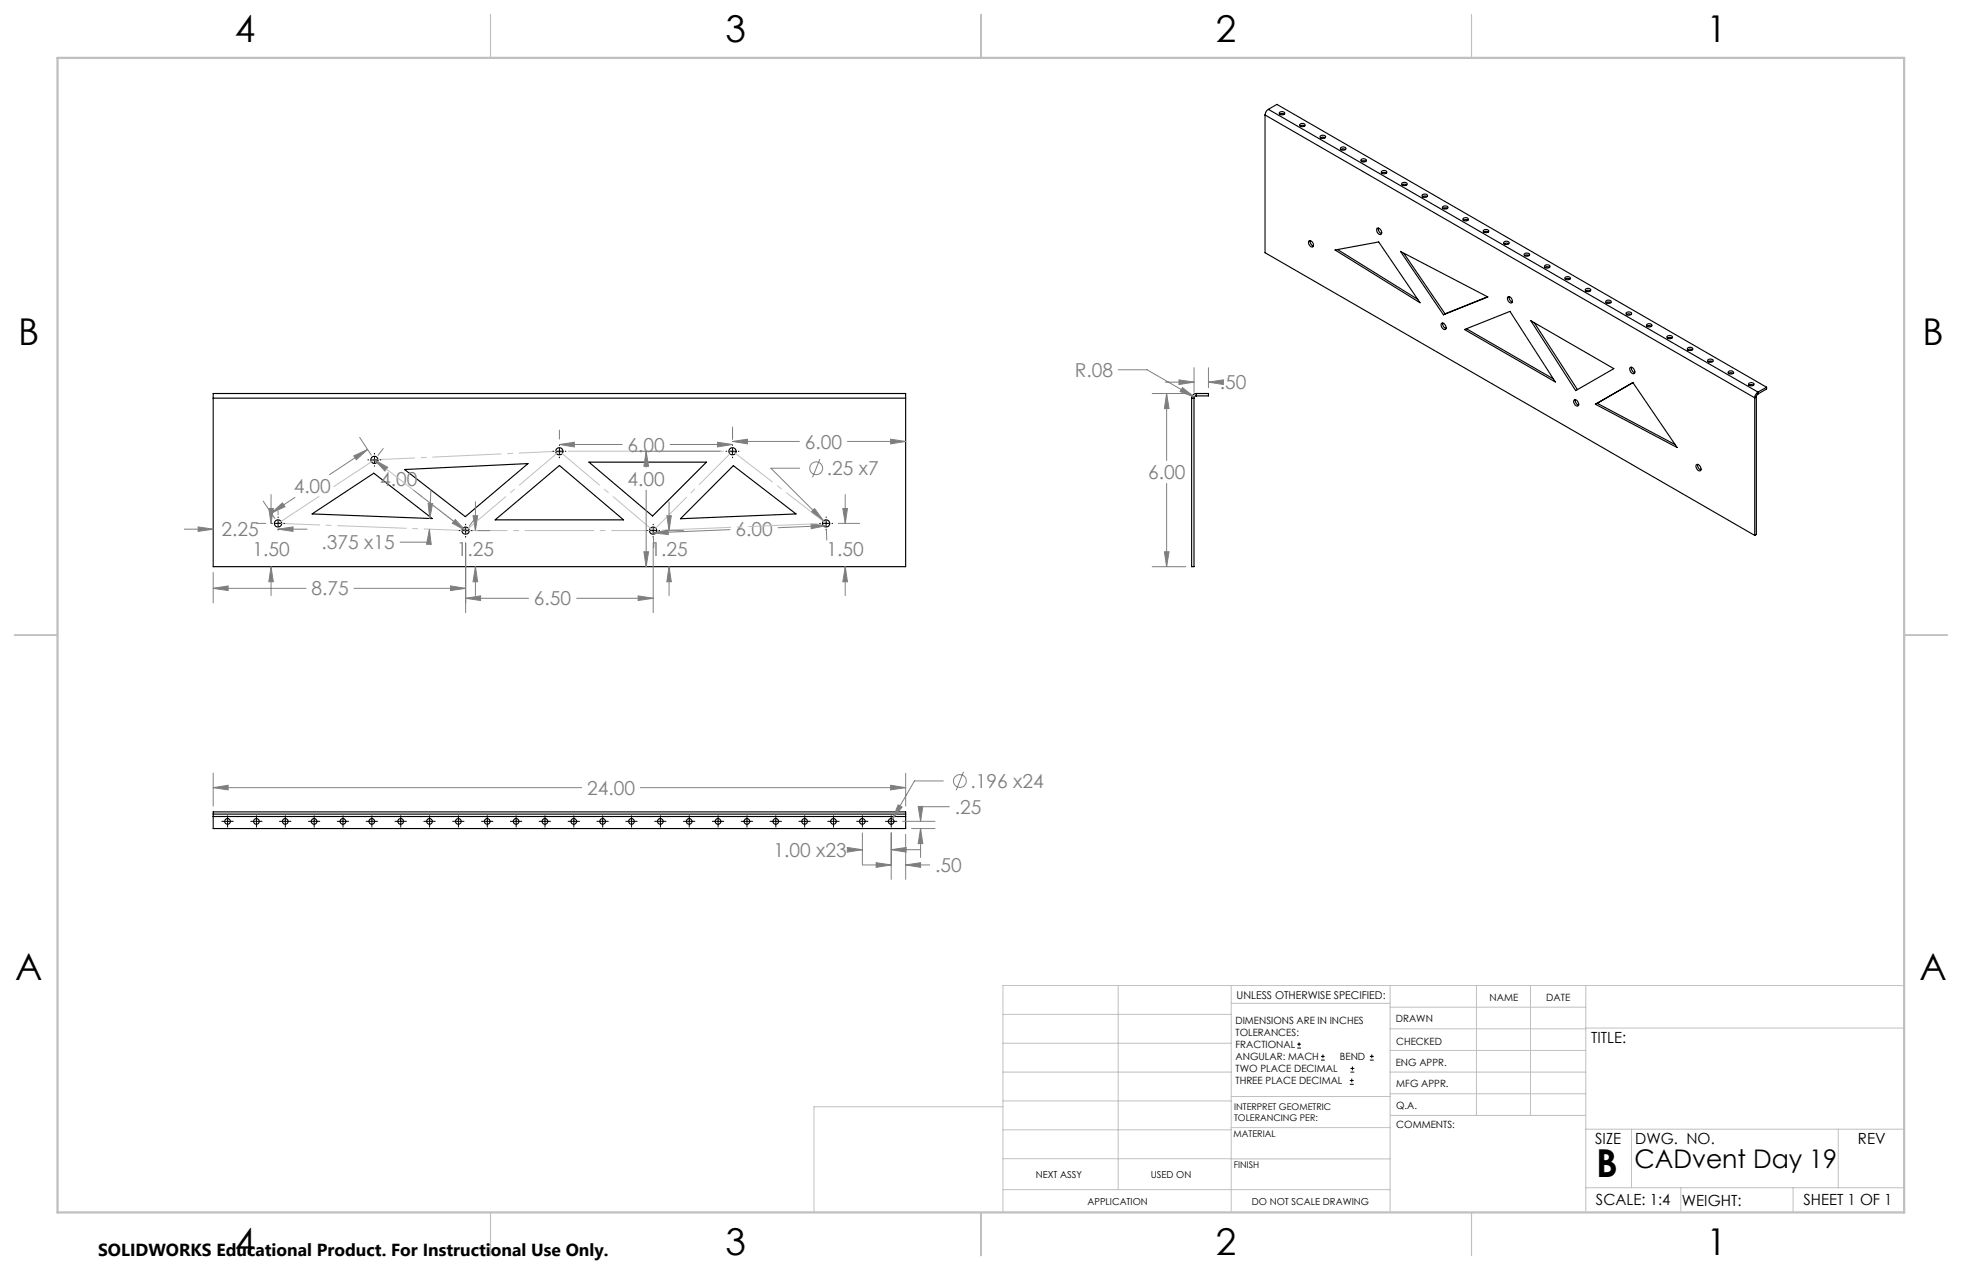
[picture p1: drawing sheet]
<svg xmlns="http://www.w3.org/2000/svg" width="432mm" height="279mm" viewBox="0 0 432 279" stroke-linecap="round" stroke-linejoin="round" font-family="sans-serif">
<g fill="none" stroke="#000" stroke-width=".25">
<path d="M278.4 25.3l107.8 62.2M278.4 25.3v30.3l107.8 62.2M279.2 24.1a1.52 1.52 0 0 0-.8 1.2M279.2 24.1l107.7 62.2M279.2 24.1l1.8-1.1 107.8 62.2M281.6 24.8a.63 .63 0 0 1 .6-.3 .63 .63 0 0 1 .5 .5 .61 .61 0 0 1-.7 .3 .61 .61 0 0 1-.4-.5zM281.6 25.1l.6-.1 .4 .1M286.1 27.4a.61 .61 0 0 1 .6-.3 .61 .61 0 0 1 .5 .6 .63 .63 0 0 1-.7 .2 .63 .63 0 0 1-.4-.5zM286.1 27.7l.5-.1 .5 .1M290.5 30a.66 .66 0 0 1 .7-.3 .66 .66 0 0 1 .5 .5 .64 .64 0 0 1-.7 .3 .64 .64 0 0 1-.5-.5zM290.6 30.3l.5-.1 .5 .1M295 32.6a.64 .64 0 0 1 .7-.3 .64 .64 0 0 1 .5 .5 .66 .66 0 0 1-.7 .3 .66 .66 0 0 1-.5-.5z"/>
<path d="M295.1 32.9l.5-.2 .5 .2M299.5 35.1a.63 .63 0 0 1 .7-.2 .63 .63 0 0 1 .5 .5 .61 .61 0 0 1-.7 .3 .61 .61 0 0 1-.5-.6zM299.6 35.5l.5-.2 .5 .2M304 37.7a.64 .64 0 0 1 .7-.2 .64 .64 0 0 1 .5 .5 .65 .65 0 0 1-.7 .3 .65 .65 0 0 1-.5-.6zM304.1 38.1l.5-.2 .5 .2M288.1 53a.83 .83 0 0 1 .8 .4 .83 .83 0 0 1-.1 1 .98 .98 0 0 1-.7-1.4zM288.4 52.9v.4l.2 .5 .5 .4M293.8 55l9.6-1.8 9.1 13.4zM294.4 54.9l17.6 11M303.1 50.2a.85 .85 0 0 1 .8 .4 .85 .85 0 0 1-.1 1 1 1 0 0 1-.7-1.4zM303.4 50.2l.1 .6 .6 .6M308.2 55.3l19.2 10-9.7 4z"/>
<path d="M308.5 40.3a.66 .66 0 0 1 .7-.2 .66 .66 0 0 1 .5 .5 .64 .64 0 0 1-.7 .3 .64 .64 0 0 1-.5-.6zM308.6 40.7l.3-.2 .7 .2M309 55.7l9 13.3M313 42.9a.64 .64 0 0 1 .7-.2 .64 .64 0 0 1 .4 .5 .65 .65 0 0 1-.6 .2 .65 .65 0 0 1-.5-.5zM313.1 43.3l.5-.2 .5 .2M317.5 45.5a.63 .63 0 0 1 .7-.2 .63 .63 0 0 1 .4 .5 .63 .63 0 0 1-.6 .2 .63 .63 0 0 1-.5-.5zM317.6 45.9l.2-.2 .8 .2M322 48.1a.65 .65 0 0 1 .6-.2 .65 .65 0 0 1 .5 .5 .65 .65 0 0 1-.6 .2 .65 .65 0 0 1-.5-.5zM322.1 48.4l.4-.1 .6 .1M326.5 50.7a.66 .66 0 0 1 .6-.2 .66 .66 0 0 1 .5 .5 .66 .66 0 0 1-.6 .2 .66 .66 0 0 1-.5-.5zM326.5 51l.3-.1 .8 .1M331 53.6l.5-.1 .5 .1"/>
<path d="M331.1 53.2l.4-.1 .6 .2a.57 .57 0 0 1-.6 .5 .57 .57 0 0 1-.5-.5zM335.5 55.9a.63 .63 0 0 1 .6-.3 .63 .63 0 0 1 .5 .6 .63 .63 0 0 1-.7 .2 .63 .63 0 0 1-.4-.5zM335.5 56.2l.3-.1 .8 .1M339.9 58.5a.65 .65 0 0 1 .7-.3 .65 .65 0 0 1 .5 .5 .65 .65 0 0 1-.7 .3 .65 .65 0 0 1-.5-.5zM340 58.8l.5-.1 .5 .1M317.3 71.1a.91 .91 0 0 1 .8 1.4 .91 .91 0 0 1-.8-1.4zM317.5 71.1l.1 .7 .6 .5M318 69l-.3 .3M322.3 72.5l10-4 10 15.5zM322.7 72.3l19.2 11.1M327.4 65.3l-9.4 3.7M331.9 65.3a.81 .81 0 0 1 .8 .4 .81 .81 0 0 1-.1 1 .99 .99 0 0 1-.7-1.4z"/>
<path d="M332.1 65.2v.5l.3 .4 .4 .4M336.9 70.6l18.3 10.5-8.4 4.8zM337.7 71l9.5 14.7M344.4 61.1a.66 .66 0 0 1 .7-.3 .66 .66 0 0 1 .5 .5 .66 .66 0 0 1-.7 .3 .66 .66 0 0 1-.5-.5zM344.5 61.4l.5-.2 .5 .2M348.9 63.7a.62 .62 0 0 1 .7-.3 .62 .62 0 0 1 .5 .5 .62 .62 0 0 1-.7 .3 .62 .62 0 0 1-.5-.5zM349 64l.5-.1 .5 .1M353.4 66.3a.64 .64 0 0 1 .7-.3 .64 .64 0 0 1 .5 .5 .66 .66 0 0 1-.7 .3 .66 .66 0 0 1-.5-.5zM353.5 66.6l.5-.2 .5 .2M357.9 68.8a.66 .66 0 0 1 .7-.2 .66 .66 0 0 1 .5 .5 .64 .64 0 0 1-.7 .3 .64 .64 0 0 1-.5-.6zM358 69.2l.5-.2 .5 .2M362.4 71.8l.6-.2 .5 .2"/>
<path d="M362.5 71.3l.7-.1 .3 .2a.57 .57 0 0 1-.5 .5 .57 .57 0 0 1-.6-.5zM366.9 74a.63 .63 0 0 1 .6-.2 .63 .63 0 0 1 .5 .5 .61 .61 0 0 1-.6 .3 .61 .61 0 0 1-.5-.6zM367 74.4l.5-.2 .5 .2M371.4 76.6a.64 .64 0 0 1 .6-.2 .64 .64 0 0 1 .5 .5 .66 .66 0 0 1-.6 .2 .66 .66 0 0 1-.5-.5zM371.4 77l.5-.2 .6 .2M375.8 79.2a.66 .66 0 0 1 .7-.2 .66 .66 0 0 1 .5 .5 .64 .64 0 0 1-.7 .2 .64 .64 0 0 1-.5-.5zM375.9 79.6l.5-.2 .5 .2M46.9 87.6v-1h152.4v1M46.9 87.6v37.1h152.4v-37.1M46.9 87.6h152.4M262.3 87.6v37.1h.5v-37.1M262.3 87.6h.5"/>
<path d="M263.3 86.6a1.09 1.09 0 0 0-1 1M263.3 87.1l-.3 .1-.2 .4M263.3 86.6h2.7v.5h-2.7M263.3 86.6v.5M346.5 88a.83 .83 0 0 1 .8 .4 .83 .83 0 0 1-.1 1 .99 .99 0 0 1-.7-1.4zM346.7 87.9l.1 .7 .6 .5M351.5 88.7l-.4 .2M351.5 88.7l17.2 9.1M358.8 80.8a.86 .86 0 0 1 .8 .5 .86 .86 0 0 1-.1 .9 1.01 1.01 0 0 1-.7-1.4zM359.1 80.8l.1 .7 .6 .5M359.4 84.2l9.7 14.3-18-9.6M359.4 84.2l-8.3 4.7"/>
<path d="M359.4 84.2l-7.9 4.5M380.4 82.2l.5-.2 .5 .2M380.5 81.7l.7-.1 .3 .2a.57 .57 0 0 1-.6 .5 .57 .57 0 0 1-.5-.5zM384.8 84.4a.66 .66 0 0 1 .7-.2 .66 .66 0 0 1 .5 .5 .63 .63 0 0 1-.7 .2 .63 .63 0 0 1-.5-.5zM384.9 84.7l.5-.1 .5 .1M386.2 87.5v30.3M386.5 87.3l-.3 .2M386.5 87.3v30.3l-.3 .2M386.9 86.3l-.6 .7-.1 .5M386.9 86.7l-.4 .6M386.9 86.3v.4M388.8 85.2l-1.9 1.1"/>
<path d="M388.8 85.2v.4l-1.9 1.1M68.7 113.1l13.6-9 12.8 10zM89 103.3l27.2-1.3-13.8 11.7zM109 114.4l14.1-12 14.1 12zM129.6 101.7h25.9l-11.9 11.8zM161.4 102.4l13.8 10.7-25.4 1zM373.4 102.2a.85 .85 0 0 1 .8 .5 .85 .85 0 0 1-.1 .9 1.01 1.01 0 0 1-.7-1.4zM373.6 102.2v.4l.3 .5 .4 .3M46.9 179.1v.5M46.9 179.1v-.5h152.4v.5M46.9 179.6v2.7h152.4v-2.7M46.9 179.1h152.4"/>
<path d="M46.9 179.6h152.4M199.3 179.1v.5"/>
<circle cx="123.1" cy="99.3" r=".8"/>
<circle cx="161.2" cy="99.3" r=".8"/>
<circle cx="61.2" cy="115.2" r=".8"/>
<circle cx="82.4" cy="101.2" r=".8"/>
<circle cx="102.5" cy="116.8" r=".8"/>
<circle cx="143.7" cy="116.8" r=".8"/>
<circle cx="181.8" cy="115.2" r=".8"/>
<circle cx="50.1" cy="180.7" r=".62"/>
<circle cx="56.4" cy="180.7" r=".62"/>
<circle cx="62.8" cy="180.7" r=".62"/>
<circle cx="69.1" cy="180.7" r=".62"/>
<circle cx="75.5" cy="180.7" r=".62"/>
<circle cx="81.8" cy="180.7" r=".62"/>
<circle cx="88.2" cy="180.7" r=".62"/>
<circle cx="94.5" cy="180.7" r=".62"/>
<circle cx="100.9" cy="180.7" r=".62"/>
<circle cx="107.2" cy="180.7" r=".62"/>
<circle cx="113.6" cy="180.7" r=".62"/>
<circle cx="119.9" cy="180.7" r=".62"/>
<circle cx="126.3" cy="180.7" r=".62"/>
<circle cx="132.6" cy="180.7" r=".62"/>
<circle cx="139" cy="180.7" r=".62"/>
<circle cx="145.3" cy="180.7" r=".62"/>
<circle cx="151.7" cy="180.7" r=".62"/>
<circle cx="158" cy="180.7" r=".62"/>
<circle cx="164.4" cy="180.7" r=".62"/>
<circle cx="170.7" cy="180.7" r=".62"/>
<circle cx="177.1" cy="180.7" r=".62"/>
<circle cx="183.4" cy="180.7" r=".62"/>
<circle cx="189.8" cy="180.7" r=".62"/>
<circle cx="196.1" cy="180.7" r=".62"/>
</g>
<g fill="none" stroke="#808080" stroke-width=".22">
<path d="M79.2 96.2l2.5 3.9M80.9 98.9l-8.4 5.5M84.3 98.7l-1.1 1.5M123.1 97.8l3.3-.5v1zM123.1 94.6v2M123.1 97.8h13.8M139 99.3h19.5M142.2 99.3l.5 3.3h-1zM142.2 99.3v3.5M147.5 97.8h13.7M157.9 97.3l3.3 .5-3.3 .5zM161.2 97.1l3.3-.5v1z"/>
<path d="M161.2 93.9v2.7M161.2 97.1h14.7M186.5 97.1h12.8M196 96.6l3.3 .5-3.3 .5zM246.1 81.4h6.3l10.4 5.9M253.6 86.6h8.4M256.4 84.1h6.4M256.8 86.6l.5 3.3h-1zM256.8 86.6v14.7M259.5 83.6l3.3 .5-3.3 .5zM260.2 85.3l2.6 2-3.1-1.2zM262.8 80.9v5.4"/>
<path d="M266 84.1l3.2-.5v1zM266 80.9v4.4M266 84.1h1.3M40.6 116.4h6.3M43.6 115.9l3.3 .5-3.3 .5zM56.5 115.1h2M57.9 110.2l2.6 3.9M59.2 111.9h.9l-.4 3.2zM59.7 108.8v6.3M59.7 112.9l2.5-2.3 .5 .9zM61.2 116.4l3.3-.5v1zM61.2 112.5v.7"/>
<path d="M61.2 116.4h6.4M64.9 109.4l-5.2 3.5M77.9 100.3l3-1.4-2.5 2.2zM82.4 101.2l2.9 1.6-.6 .8zM82.4 101.2l2.1 1.6M91 107.8l11.5 8.9M94.2 110.7l1 .1-.6 3.3zM94.5 116.5l.4 3.3-1-.1zM94.5 116.5l-.1 2.8h-6.3M94.8 107.7l-.2 6.4M100.2 114.3l2.3 2.4-2.9-1.6zM102.5 119.5v15.3"/>
<path d="M104.1 113.5h1l-.5 3.2zM104.4 114.2l-1.1 1.5M104.6 110.4v6.3M105.2 116.7h2.6M142.2 107.8v16.9M143.8 117.2l3.2-.6 .1 1zM143.8 119.5v15.3M143.8 118l.1 2.4M146.4 116.7h4M146.8 113.5h.9l-.5 3.2zM147.2 110.4v6.3M160.7 116.5l-16.9 .7"/>
<path d="M176 103h-6.3l11.6 11.6M178.5 115.3l3.3 .3-3.3 .7zM178.5 112.6l.8-.7 2 2.7zM180.4 101l-1.6 4M181.8 115.6l-10.6 .5M181.9 116.4l.1 2.4M184.5 115.1h4.7M185.5 111.9h1l-.5 3.2zM186 108.8v6.3M256.8 106.4v18.3M46.9 129.4l3.3-.5v1zM46.9 125.9v6.7"/>
<path d="M46.9 129.4h20.4M59.7 124.7l.4 3.3h-.9zM59.7 124.7v6.3M77.9 129.4h24.6M99.2 128.9l3.3 .5-3.3 .5zM102.5 131.6l3.3-.5v1zM102.5 131.6h13.8M104.6 124.7l.5 3.3h-1zM104.6 124.7v6.3M126.9 131.6h16.9M140.4 131.1l3.4 .5-3.4 .5zM141.7 121.4h1l-.5 3.3z"/>
<path d="M147.2 124.7l.5 3.3h-.9zM147.2 124.7v6.3M186 124.7l.5 3.3h-1zM186 124.7v6.3M253.6 124.7h7.4M256.3 121.4h1l-.5 3.3zM46.9 173.3l3.3-.5v1zM46.9 170.1v7.2M46.9 173.3h81.1M140.9 173.3h58.4M196 172.8l3.3 .5-3.3 .5zM197.7 177.1l.8 .5-2.1 2.6z"/>
<path d="M199.3 170.1v7.2M202.1 177.4h1l-.5 3.3zM207.6 171.8h-6.3l-4.9 8.4M209 177.5h-6.4v3.2M212.1 169.8l-1.7 4M186.5 186.4l3.3 .5-3.3 .6zM187.5 186.9h2.3M189.8 190.3h6.3M189.8 183.2v6.9M192.8 189.8l3.3 .5-3.3 .5zM196.1 186.9l3.3-.5v1.1zM196.1 183.2v10.3"/>
<path d="M196.1 186.9h6.4M198.6 180.7h7.2M199.3 190.3l3.3-.5v1zM199.3 183.6v9.9M199.3 190.3h5.3M200.6 182.3h5.2M202.6 182.3l.5 3.3h-1zM202.6 182.3v6.3"/>
<circle cx="179.6" cy="103" r="1.41"/>
<circle cx="211.2" cy="171.8" r="1.41"/>
</g>
<g fill="none" stroke="#000" stroke-width=".22">
<path d="M82.4 99.7v.2M121.7 99.3h.1M122.5 99.3h1.3M123.1 97.9v.1M123.1 98.6v1.3M124.4 99.3h.1M159.8 99.3h.1M160.6 99.3h1.3M161.2 97.9v.1M161.2 98.6v1.3M162.5 99.3h.1M59.8 115.1h.1"/>
<path d="M60.6 115.1h1.2M61.2 113.7v.2M61.2 114.5v1.3M61.2 116.4v.2M62.5 115.1h.1M81 101.2h.1M81.8 101.2h1.2M82.4 100.5v1.3M82.4 102.4v.2M83.7 101.2h.1M101 116.7h.2M101.8 116.7h1.3"/>
<path d="M102.5 115.3v.2M102.5 116.1v1.3M102.5 118v.2M103.8 116.7h.1M123.1 100.5v.2M142.3 116.7h.2M143.1 116.7h1.3M143.8 115.3v.2M143.8 116.1v1.3M143.8 118v.2M145 116.7h.2M161.2 100.5v.2"/>
<path d="M180.4 115.1h.2M181.2 115.1h1.3M181.8 113.7v.2M181.8 114.5v1.3M181.8 116.4v.2M183.1 115.1h.1M50.1 179.5v2.5M56.4 179.5v2.5M62.8 179.5v2.5M69.1 179.5v2.5M75.5 179.5v2.5M81.8 179.5v2.5"/>
<path d="M88.2 179.5v2.5M94.5 179.5v2.5M100.9 179.5v2.5M107.2 179.5v2.5M113.6 179.5v2.5M119.9 179.5v2.5M126.3 179.5v2.5M132.6 179.5v2.5M139 179.5v2.5M145.3 179.5v2.5M151.7 179.5v2.5M158 179.5v2.5"/>
<path d="M164.4 179.5v2.5M170.7 179.5v2.5M177.1 179.5v2.5M183.4 179.5v2.5M189.8 179.5v2.5M196.1 179.5v2.5M48.8 180.7h2.5M55.2 180.7h2.5M61.5 180.7h2.5M67.9 180.7h2.5M74.2 180.7h2.5M80.6 180.7h2.5"/>
<path d="M86.9 180.7h2.5M93.3 180.7h2.5M99.6 180.7h2.5M106 180.7h2.5M112.3 180.7h2.5M118.7 180.7h2.5M125 180.7h2.5M131.4 180.7h2.5M137.7 180.7h2.5M144.1 180.7h2.5M150.4 180.7h2.5M156.8 180.7h2.5"/>
<path d="M163.1 180.7h2.5M169.5 180.7h2.5M175.8 180.7h2.5M182.2 180.7h2.5M188.5 180.7h2.5M194.9 180.7h2.5M285.5 230.6h.8M285.5 229.7h.8M285.9 229.3v.9M290.7 233.2h.8M290.7 232.4h.8M291.1 232v.8"/>
<path d="M297.1 238.5h.8M297.1 237.7h.8M297.2 235.9h.9M297.2 235.1h.9M297.5 237.3v.8M297.6 234.6v.9M301.5 233.2h.8M301.5 232.4h.8M301.9 232v.8"/>
</g>
<path d="M61.2 115.1l21.2-13.9M82.4 101.2l20.1 15.5" fill="none" stroke="#c0c0c0" stroke-width=".22" stroke-dasharray="15.2 1.3 1.3 1.3" stroke-dashoffset="4.4" stroke-linecap="butt"/>
<path d="M123.1 99.3l20.7 17.4M102.5 116.7l20.6-17.4" fill="none" stroke="#c0c0c0" stroke-width=".22" stroke-dasharray="15.2 1.3 1.3 1.3" stroke-dashoffset="3.6" stroke-linecap="butt"/>
<path d="M143.8 116.7l17.4-17.4" fill="none" stroke="#c0c0c0" stroke-width=".22" stroke-dasharray="15.2 1.3 1.3 1.3" stroke-dashoffset="4.8" stroke-linecap="butt"/>
<path d="M161.2 99.3l20.6 15.8" fill="none" stroke="#c0c0c0" stroke-width=".22" stroke-dasharray="15.2 1.3 1.3 1.3" stroke-dashoffset="4.1" stroke-linecap="butt"/>
<path d="M123.1 99.3h38.1M181.8 115.1l-38 1.6" fill="none" stroke="#c0c0c0" stroke-width=".22" stroke-dasharray="15.2 1.3 1.3 1.3" stroke-dashoffset="-1.9" stroke-linecap="butt"/>
<path d="M102.5 116.7l-41.3-1.6M143.8 116.7h-41.3" fill="none" stroke="#c0c0c0" stroke-width=".22" stroke-dasharray="15.2 1.3 1.3 1.3" stroke-dashoffset="6" stroke-linecap="butt"/>
<path d="M82.4 101.2l40.7-1.9" fill="none" stroke="#c0c0c0" stroke-width=".22" stroke-dasharray="15.2 1.3 1.3 1.3" stroke-dashoffset="6.3" stroke-linecap="butt"/>
<g fill="none" stroke="#c0c0c0" stroke-width=".22">
<path d="M246.1 216.8v44.9M271 216.8v49.9M305.9 216.8v49.9M324.9 216.8v28.6M336.8 216.8v28.6M349 216.8v49.9M419.1 216.8h-198.4v49.9M220.7 235.9h50.3M220.7 229.5h50.3M220.7 223.2h50.3M271 220.7h34.9M305.9 231.1h43.1"/>
<path d="M305.9 226.3h43.1M305.9 221.6h43.1M305.9 235.9h43.1M349 226.2h70.1M220.7 248.6h50.3M220.7 242.2h50.3M220.7 254.9h50.3M220.7 243.5h-41.6v23.2M271 255h34.9M271 248.1h35M271 241.2h35M305.9 240.6h43.1"/>
<path d="M306 245.4h43M349 248.4h70.1M359.1 248.4v12.9M404.6 248.4v12.9M220.7 261.7h85.2M349 261.3h70.1M369.9 261.3v5.4M394.6 261.3v5.4"/>
</g>
<path d="M108 3.2v9.5M215.9 3.2v9.5M323.8 3.2v9.5M3.1 139.7h9.6M419.1 139.7h9.5M108 266.7v9.6M215.9 266.7v9.6M323.8 266.7v9.6" fill="none" stroke="#c0c0c0" stroke-width=".25"/>
<path d="M12.7 12.7h406.4v254h-406.4z" fill="none" stroke="#c0c0c0" stroke-width=".5"/>
<g fill="#808080">
<path d="M185.5 111.9h1l-.5 3.2zM186 124.7l.5 3.3h-1zM146.8 113.5h.9l-.5 3.2zM147.2 124.7l.5 3.3h-.9zM104.1 113.5h1l-.5 3.2zM104.6 124.7l.5 3.3h-1zM59.7 124.7l.4 3.3h-.9zM59.2 111.9h.9l-.4 3.2zM61.2 116.4l3.3-.5v1zM43.6 115.9l3.3 .5-3.3 .5zM99.2 128.9l3.3 .5-3.3 .5zM46.9 129.4l3.3-.5v1zM59.7 112.9l2.5-2.3 .5 .9zM77.9 100.3l3-1.4-2.5 2.2zM82.4 101.2l2.9 1.6-.6 .8zM100.2 114.3l2.3 2.4-2.9-1.6zM140.4 131.1l3.4 .5-3.4 .5zM102.5 131.6l3.3-.5v1zM178.5 115.3l3.3 .3-3.3 .7zM143.8 117.2l3.2-.6 .1 1zM142.2 99.3l.5 3.3h-1zM141.7 121.4h1l-.5 3.3zM161.2 97.1l3.3-.5v1zM196 96.6l3.3 .5-3.3 .5zM123.1 97.8l3.3-.5v1zM157.9 97.3l3.3 .5-3.3 .5zM178.5 112.6l2.8 2-2-2.7zM256.8 86.6l.5 3.3h-1zM256.3 121.4h1l-.5 3.3zM260.2 85.3l-.5 .8 3.1 1.2zM259.5 83.6l3.3 .5-3.3 .5zM266 84.1l3.2-.5v1zM197.7 177.1l-1.3 3.1 2.1-2.6zM192.8 189.8l3.3 .5-3.3 .5zM199.3 190.3l3.3-.5v1zM202.6 182.3l.5 3.3h-1zM202.1 177.4h1l-.5 3.3zM186.5 186.4l3.3 .5-3.3 .6zM196.1 186.9l3.3-.5v1.1zM46.9 173.3l3.3-.5v1zM196 172.8l3.3 .5-3.3 .5z"/>
<path d="M94.2 110.7l1 .1-.6 3.3zM94.5 116.5l.4 3.3-1-.1z"/>
</g>
<text font-size="8.5" x="351.3" y="259">B</text>
<g font-size="8.1">
<text x="51.7" y="9.3">4</text>
<text x="159.7" y="9.3">3</text>
<text x="267.6" y="9.3">2</text>
<text x="375.6" y="9.3">1</text>
<text x="4" y="76">B</text>
<text x="423.1" y="76">B</text>
<text x="3.3" y="215.7">A</text>
<text x="422.4" y="215.7">A</text>
<text x="51.7" y="276">4</text>
<text x="159.7" y="276">3</text>
<text x="267.6" y="276">2</text>
<text x="375.6" y="276">1</text>
</g>
<text font-size="5.6" x="359.7" y="257">CADvent Day 19</text>
<g font-size="4.2" fill="#808080">
<text x="236.5" y="82.9">R.08</text>
<text x="268.5" y="85.7">.50</text>
<text x="138.1" y="99.4">6.00</text>
<text x="177.1" y="98.7">6.00</text>
<text x="83.7" y="106.9">4.00</text>
<text x="138.1" y="106.9">4.00</text>
<text x="182" y="104.6">.25 x7</text>
<text x="252.7" y="105.4">6.00</text>
<text x="64.6" y="108.5">4.00</text>
<text x="48.8" y="118">2.25</text>
<text x="161.9" y="117.9">6.00</text>
<text x="55.6" y="122.3">1.50</text>
<text x="70.8" y="120.9">.375 x15</text>
<text x="100.5" y="122.4">1.25</text>
<text x="143.2" y="122.4">1.25</text>
<text x="181.9" y="122.4">1.50</text>
<text x="68.5" y="131">8.75</text>
<text x="117.5" y="133.2">6.50</text>
<text x="213.6" y="173.4">.196 x24</text>
<text x="129.2" y="174.9">24.00</text>
<text x="210.1" y="179.1">.25</text>
<text x="170.2" y="188.5">1.00 x23</text>
<text x="205.8" y="191.9">.50</text>
</g>
<text font-size="3.8" x="21.6" y="276.3">SOLIDWORKS Educational Product. For Instructional Use Only.</text>
<g font-size="3.4">
<text x="350.2" y="229.5">TITLE:</text>
<text x="351.1" y="251.6">SIZE</text>
<text x="359.9" y="251.6">DWG. NO.</text>
<text x="408.9" y="251.7">REV</text>
<text x="351.2" y="265.2">SCALE: 1:4</text>
<text x="370.1" y="265.3">WEIGHT:</text>
<text x="396.9" y="265.2">SHEET 1 OF 1</text>
</g>
<text font-size="2.4" x="272.2" y="219.7">UNLESS OTHERWISE SPECIFIED:</text>
<g font-size="2.2">
<text x="327.8" y="220.1">NAME</text>
<text x="340.3" y="220.2">DATE</text>
<text x="271.9" y="225.3">DIMENSIONS ARE IN INCHES</text>
<text x="271.9" y="227.9">TOLERANCES:</text>
<text x="307.2" y="224.9">DRAWN</text>
<text x="271.9" y="230.6">FRACTIONAL</text>
<text x="271.9" y="233.2">ANGULAR: MACH</text>
<text x="294.9" y="233.2">BEND</text>
<text x="307.3" y="229.8">CHECKED</text>
<text x="271.9" y="235.9">TWO PLACE DECIMAL</text>
<text x="271.9" y="238.5">THREE PLACE DECIMAL</text>
<text x="307.2" y="234.5">ENG APPR.</text>
<text x="307.3" y="239.2">MFG APPR.</text>
<text x="307.3" y="243.9">Q.A.</text>
<text x="307.3" y="248.1">COMMENTS:</text>
</g>
<g font-size="2.1">
<text x="227.9" y="259.2">NEXT ASSY</text>
<text x="253.3" y="259.2">USED ON</text>
<text x="239.3" y="265">APPLICATION</text>
<text x="275.5" y="265.1">DO NOT SCALE DRAWING</text>
</g>
<g font-size="2">
<text x="271.6" y="244.1">INTERPRET GEOMETRIC</text>
<text x="271.5" y="250.2">MATERIAL</text>
<text x="271.6" y="246.6">TOLERANCING PER:</text>
<text x="271.5" y="257">FINISH</text>
</g>
</svg>
